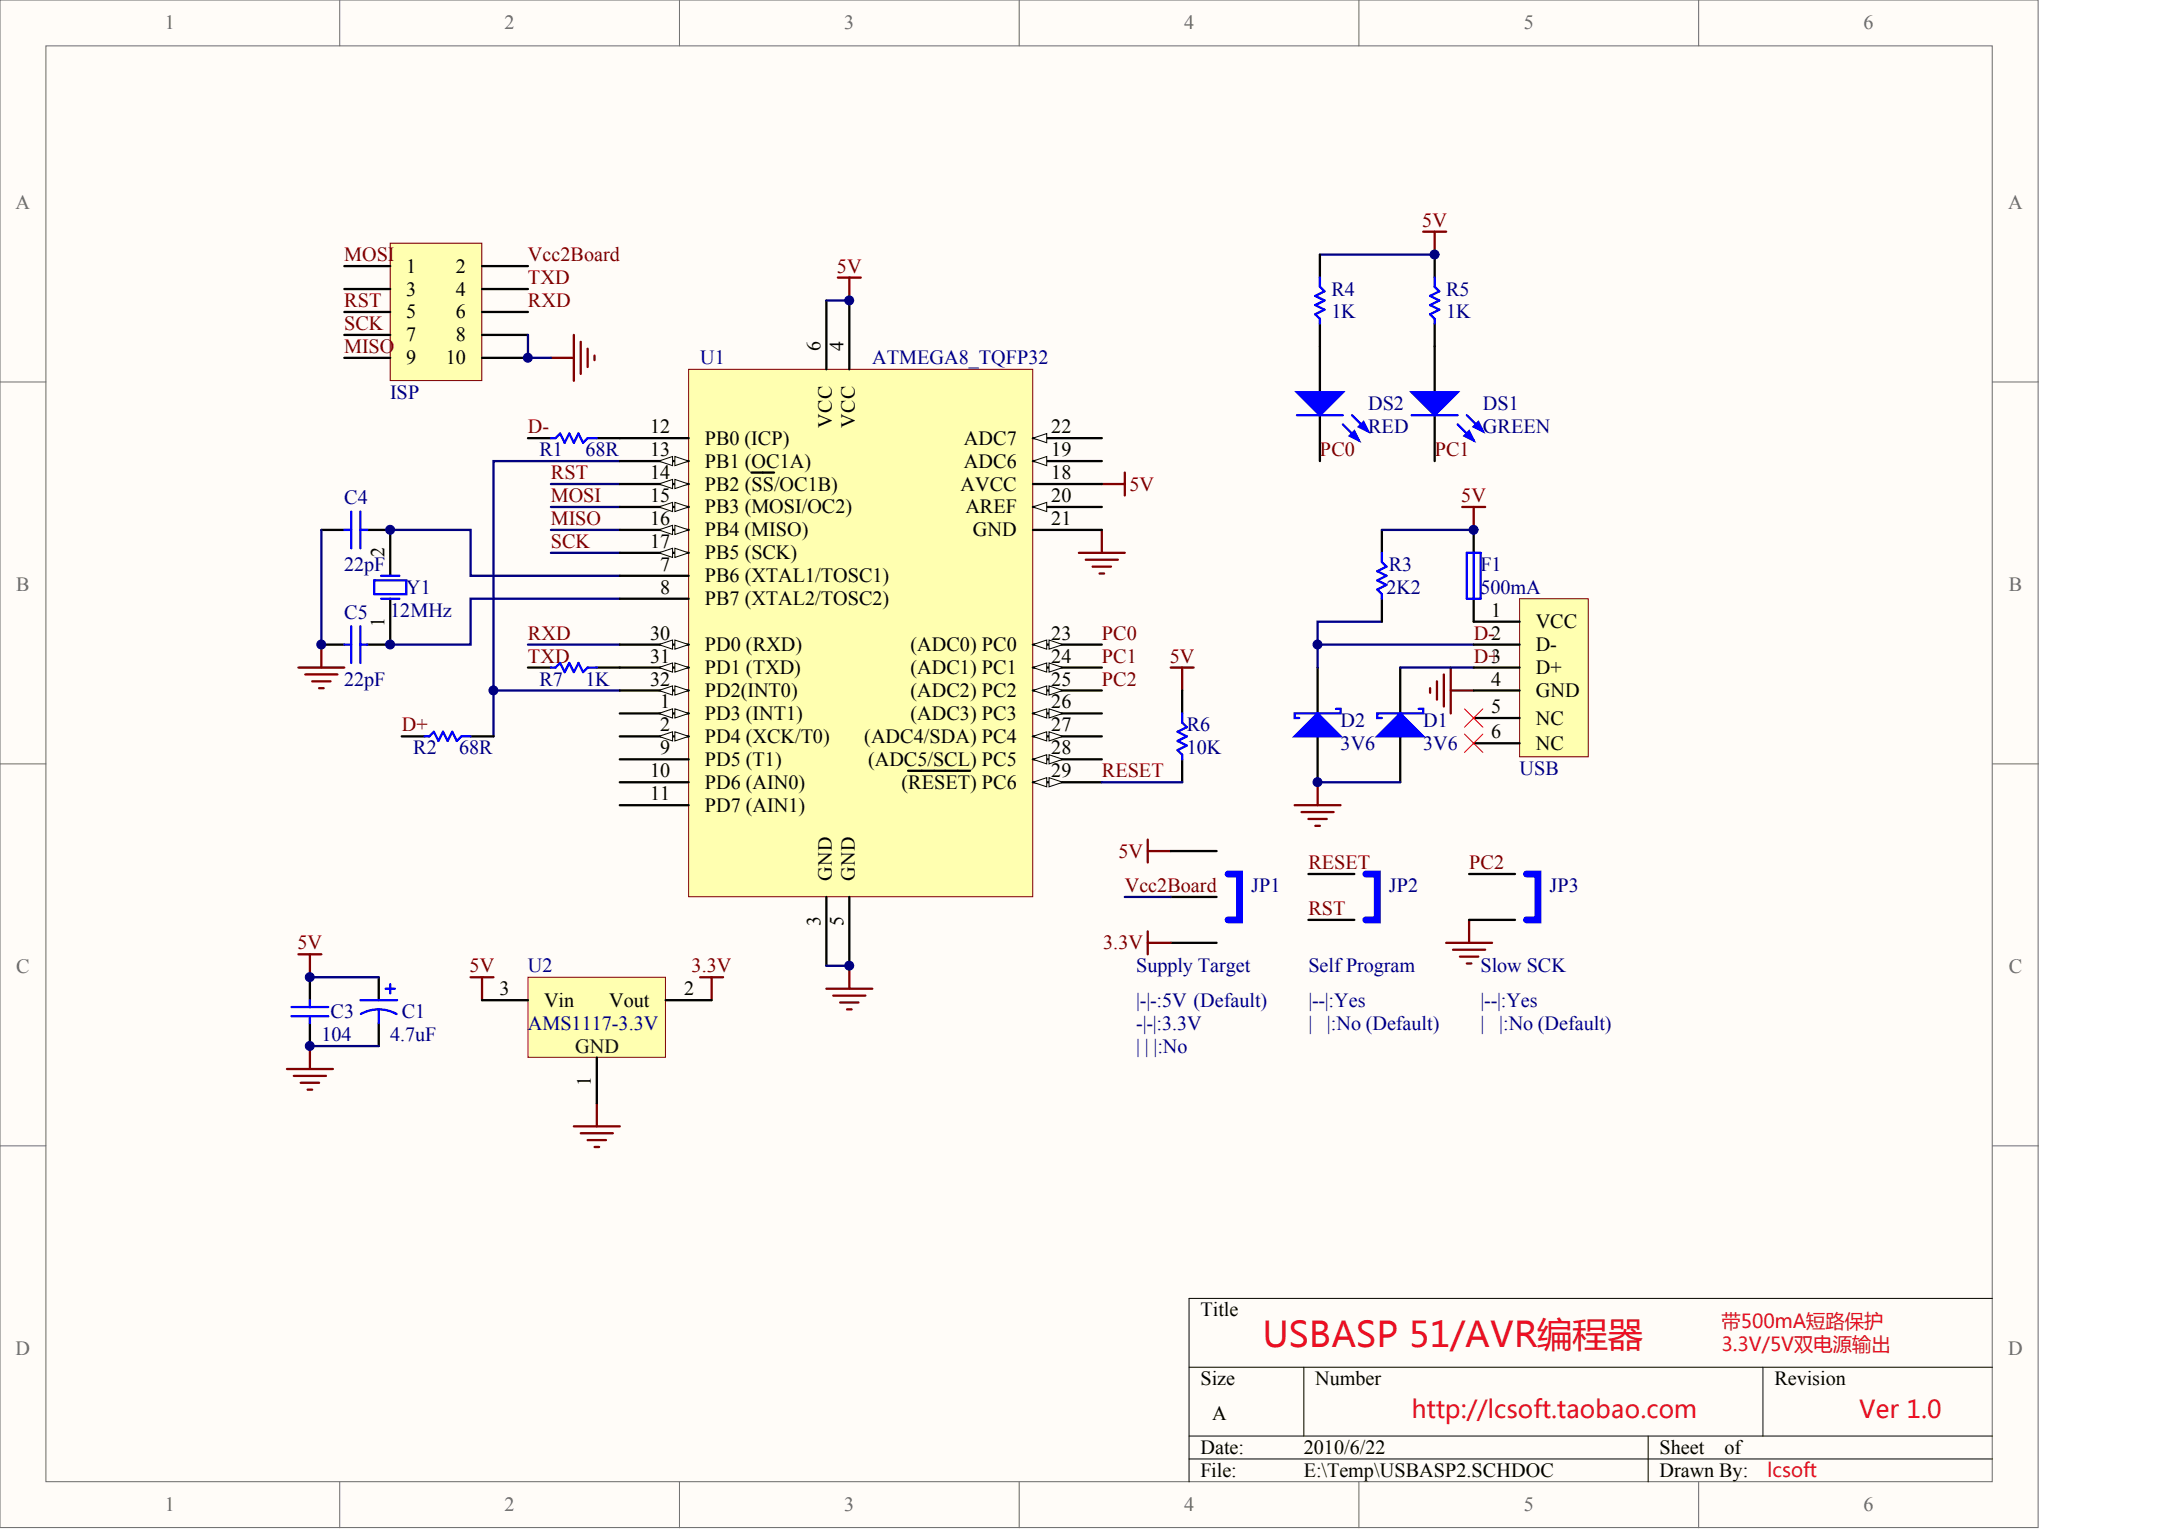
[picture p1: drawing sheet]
<svg xmlns="http://www.w3.org/2000/svg" width="840mm" height="594mm" viewBox="0 0 840 594" stroke-linecap="round" stroke-linejoin="round" font-family="sans-serif">
<g fill="#fffcf8" stroke="#696969" stroke-width=".39">
<path d="M0 0h790.8v592.8h-790.8z"/>
<path d="M17.8 17.8h755.2v557.1h-755.2z"/>
</g>
<g fill="none" stroke="#696969" stroke-width=".39">
<path d="M131.8 0v17.8M263.6 0v17.8M395.4 0v17.8M527.2 0v17.8M659.1 0v17.8M0 148.2h17.8M773.1 148.2h17.8M0 296.4h17.8M773.1 296.4h17.8M0 444.6h17.8M773.1 444.6h17.8M131.8 575v17.8"/>
<path d="M263.6 575v17.8M395.4 575v17.8M527.2 575v17.8M659.1 575v17.8"/>
</g>
<path d="M773.1 503.8h-311.8v71.2M461.3 530.5h311.8M505.9 530.5v26.7M684 530.5v26.7M461.3 557.2h311.8M639.5 557.2v17.8M461.3 566.1h311.8" fill="none" stroke="#000" stroke-width=".39"/>
<g fill="none" stroke="#800000" stroke-width=".89">
<path d="M325.1 107.7h8.9M329.5 107.7v8.9M427.5 187.8h8.9M436.4 183.4v8.9M418.6 214.5h17.8M421.3 217.2h12.4M423.9 219.9h7.2M427.5 205.6v8.9M426.6 222.5h1.8M329.5 374.8v8.9M320.6 383.7h17.8M323.3 386.3h12.5"/>
<path d="M326 389h7.1M328.6 391.7h1.8"/>
</g>
<path d="M151.4 94.4h35.5v53.3h-35.5z" fill="#ffffb0" stroke="#800000" stroke-width=".39"/>
<g fill="none" stroke="#000" stroke-width=".89">
<path d="M133.6 103.3h17.8M133.6 112.2h17.8M187 103.3h17.8M187 112.2h17.8M133.6 121.1h17.8M133.6 130h17.8M133.6 138.9h17.8M187 121.1h17.8M187 130h17.8M187 138.9h17.8M512.1 134.4v17.8M556.6 134.4v17.8"/>
<path d="M512.1 161.1v17.8M556.6 161.1v17.8M124.7 205.6h8.9M142.5 205.6h8.9v17.8M151.4 232.3v17.8h-8.9M124.7 250.1h8.9M511.2 259v17.8M543.3 259v17.8M511.2 285.7v17.8M543.3 285.7v17.8"/>
</g>
<g fill="#00f" stroke="#00f" stroke-width=".89">
<path d="M503.2 152.2h17.8l-8.9 8.9z"/>
<path d="M523.7 169.1l1.8-1.8 1.7 3.6z"/>
<path d="M527.2 165.6l1.8-1.8 1.8 3.5z"/>
<path d="M547.7 152.2h17.8l-8.9 8.9z"/>
<path d="M568.2 169.1l1.8-1.8 1.8 3.6z"/>
<path d="M571.8 165.6l1.8-1.8 1.7 3.5z"/>
<path d="M502.3 285.7l8.9-8.9 8.9 8.9z"/>
<path d="M534.4 285.7l8.9-8.9 8.9 8.9z"/>
</g>
<g fill="none" stroke="#00f" stroke-width=".89">
<path d="M503.2 161.1h17.8M521 164.7l6.2 6.2M524.6 161.1l6.2 6.2M547.7 161.1h17.8M565.5 164.7l6.3 6.2M569.1 161.1l6.2 6.2M136.3 198.5v14.2M139.8 198.5v14.2M133.6 205.6h2.7M139.8 205.6h2.7M145.2 225.2h12.4v5.3h-12.4zM147.8 223.4h7.2"/>
<path d="M147.8 232.3h7.2M133.6 250.1h2.7M136.3 243v14.3M139.8 243v14.3M139.8 250.1h2.7M518.3 275.1h1.8v1.7h-17.8v1.8h1.8M550.4 275.1h1.8v1.7h-17.8v1.8h1.8"/>
</g>
<g fill="none" stroke="#800000" stroke-width=".89">
<path d="M552.2 89.9h8.9M556.6 89.9v8.9M213.7 138.9h9M222.7 130v17.8M225.3 132.6v12.5M228 135.3v7.1M230.7 138v1.8M567.3 196.7h8.9M571.8 196.7v8.9M115.8 259h17.8M124.7 250.1v8.9M454.2 259h8.9"/>
<path d="M458.7 259v8.9M562.9 259v17.8M118.5 261.7h12.4M121.1 264.4h7.1M123.8 267h1.8M554.9 267v1.8M557.5 264.4v7.1M560.2 261.7v12.5M562.9 267.9h8.9M502.3 312.4h17.8M505 315.1h12.4M507.7 317.8h7.1"/>
<path d="M511.2 303.5v8.9M445.3 325.8v8.9M445.3 330.2h8.9M510.3 320.5h1.8M570 356.9v9M561.1 365.9h17.8M563.8 368.5h12.4M566.4 371.2h7.2M569.1 373.9h1.8"/>
</g>
<g fill="none" stroke="#000080" stroke-width=".89">
<path d="M512.1 98.8h44.5M240.5 178.9h-49v89h49M213.7 196.7h26.8M213.7 187.8h26.8M124.7 205.6v44.5M151.4 205.6h31.2v17.8h57.9M213.7 214.5h26.8M213.7 205.6h26.8M240.5 232.3h-57.9v17.8h-31.2M204.8 250.1h35.7M536.2 241.2h-25v8.9M543.3 259h28.5"/>
<path d="M571.8 250.1h-60.6v8.9M191.5 267.9v17.8M511.2 303.5h32.1"/>
</g>
<path d="M267.2 143.3h133.5v204.7h-133.5z" fill="#ffffb0" stroke="#800000" stroke-width=".39"/>
<path d="M400.8 303.5h26.7" fill="none" stroke="#000" stroke-width=".89"/>
<g fill="#fffcf8" stroke="#000" stroke-width=".39">
<path d="M400.8 303.5l5.3-1.7v3.5z"/>
<path d="M407 301.8l5.4 1.7-5.4 1.8z"/>
</g>
<path d="M240.5 250.1h26.7M352.3 299.1h24.1" fill="none" stroke="#000" stroke-width=".89"/>
<g fill="#fffcf8" stroke="#000" stroke-width=".39">
<path d="M261.8 248.3l5.4 1.8-5.4 1.8z"/>
<path d="M255.6 250.1l5.4-1.8v3.6z"/>
</g>
<path d="M240.5 259h26.7" fill="none" stroke="#000" stroke-width=".89"/>
<g fill="#fffcf8" stroke="#000" stroke-width=".39">
<path d="M261.8 257.3l5.4 1.7-5.4 1.8z"/>
<path d="M255.6 259l5.4-1.7v3.5z"/>
</g>
<path d="M240.5 267.9h26.7" fill="none" stroke="#000" stroke-width=".89"/>
<g fill="#fffcf8" stroke="#000" stroke-width=".39">
<path d="M261.8 266.2l5.4 1.7-5.4 1.8z"/>
<path d="M255.6 267.9l5.4-1.7v3.5z"/>
</g>
<path d="M240.5 276.8h26.7" fill="none" stroke="#000" stroke-width=".89"/>
<g fill="#fffcf8" stroke="#000" stroke-width=".39">
<path d="M261.8 275.1l5.4 1.7-5.4 1.8z"/>
<path d="M255.6 276.8l5.4-1.7v3.5z"/>
</g>
<path d="M240.5 285.7h26.7" fill="none" stroke="#000" stroke-width=".89"/>
<g fill="#fffcf8" stroke="#000" stroke-width=".39">
<path d="M261.8 284l5.4 1.7-5.4 1.8z"/>
<path d="M255.6 285.7l5.4-1.7v3.5z"/>
</g>
<path d="M320.6 116.6v26.7M240.5 170h26.7M240.5 178.9h26.7M240.5 223.4h26.7M240.5 232.3h26.7M240.5 294.6h26.7M240.5 303.5h26.7M240.5 312.4h26.7M320.6 348v26.8" fill="none" stroke="#000" stroke-width=".89"/>
<g fill="#fffcf8" stroke="#000" stroke-width=".39">
<path d="M261.8 177.1l5.4 1.8-5.4 1.8z"/>
<path d="M255.6 178.9l5.4-1.8v3.6z"/>
</g>
<path d="M240.5 187.8h26.7" fill="none" stroke="#000" stroke-width=".89"/>
<g fill="#fffcf8" stroke="#000" stroke-width=".39">
<path d="M261.8 186l5.4 1.8-5.4 1.8z"/>
<path d="M255.6 187.8l5.4-1.8v3.6z"/>
</g>
<path d="M240.5 196.7h26.7M291.6 183.4h8.7" fill="none" stroke="#000" stroke-width=".89"/>
<g fill="#fffcf8" stroke="#000" stroke-width=".39">
<path d="M261.8 194.9l5.4 1.8-5.4 1.8z"/>
<path d="M255.6 196.7l5.4-1.8v3.6z"/>
</g>
<path d="M240.5 205.6h26.7" fill="none" stroke="#000" stroke-width=".89"/>
<g fill="#fffcf8" stroke="#000" stroke-width=".39">
<path d="M261.8 203.8l5.4 1.8-5.4 1.8z"/>
<path d="M255.6 205.6l5.4-1.8v3.6z"/>
</g>
<path d="M240.5 214.5h26.7" fill="none" stroke="#000" stroke-width=".89"/>
<g fill="#fffcf8" stroke="#000" stroke-width=".39">
<path d="M261.8 212.7l5.4 1.8-5.4 1.8z"/>
<path d="M255.6 214.5l5.4-1.8v3.6z"/>
</g>
<path d="M400.8 187.8h26.7M400.8 196.7h26.7" fill="none" stroke="#000" stroke-width=".89"/>
<path d="M400.8 196.7l5.3-1.8v3.6z" fill="#fffcf8" stroke="#000" stroke-width=".39"/>
<path d="M400.8 205.6h26.7M400.8 250.1h26.7" fill="none" stroke="#000" stroke-width=".89"/>
<g fill="#fffcf8" stroke="#000" stroke-width=".39">
<path d="M400.8 250.1l5.3-1.8v3.6z"/>
<path d="M407 248.3l5.4 1.8-5.4 1.8z"/>
</g>
<path d="M400.8 259h26.7" fill="none" stroke="#000" stroke-width=".89"/>
<g fill="#fffcf8" stroke="#000" stroke-width=".39">
<path d="M400.8 259l5.3-1.7v3.5z"/>
<path d="M407 257.3l5.4 1.7-5.4 1.8z"/>
</g>
<path d="M400.8 267.9h26.7" fill="none" stroke="#000" stroke-width=".89"/>
<g fill="#fffcf8" stroke="#000" stroke-width=".39">
<path d="M400.8 267.9l5.3-1.7v3.5z"/>
<path d="M407 266.2l5.4 1.7-5.4 1.8z"/>
</g>
<path d="M400.8 276.8h26.7" fill="none" stroke="#000" stroke-width=".89"/>
<g fill="#fffcf8" stroke="#000" stroke-width=".39">
<path d="M400.8 276.8l5.3-1.7v3.5z"/>
<path d="M407 275.1l5.4 1.7-5.4 1.8z"/>
</g>
<path d="M400.8 285.7h26.7" fill="none" stroke="#000" stroke-width=".89"/>
<g fill="#fffcf8" stroke="#000" stroke-width=".39">
<path d="M400.8 285.7l5.3-1.7v3.5z"/>
<path d="M407 284l5.4 1.7-5.4 1.8z"/>
</g>
<path d="M400.8 294.6h26.7" fill="none" stroke="#000" stroke-width=".89"/>
<g fill="#fffcf8" stroke="#000" stroke-width=".39">
<path d="M400.8 294.6l5.3-1.7v3.5z"/>
<path d="M407 292.9l5.4 1.7-5.4 1.8z"/>
</g>
<path d="M400.8 178.9h26.7" fill="none" stroke="#000" stroke-width=".89"/>
<path d="M400.8 178.9l5.3-1.8v3.6z" fill="#fffcf8" stroke="#000" stroke-width=".39"/>
<path d="M400.8 170h26.7" fill="none" stroke="#000" stroke-width=".89"/>
<path d="M400.8 170l5.3-1.8v3.6z" fill="#fffcf8" stroke="#000" stroke-width=".39"/>
<g fill="none" stroke="#000" stroke-width=".89">
<path d="M512.1 98.8v8.9M556.6 98.8v8.9M329.5 116.6v26.7M512.1 125.5v8.9M556.6 125.5v8.9M204.8 170h8.9M231.6 170h8.9M536.2 205.6v8.9M571.8 205.6v8.9M536.2 232.3v8.9M571.8 232.3v8.9M204.8 259h8.9"/>
<path d="M231.6 259h8.9M458.7 267.9v8.9M155.9 285.7h8.9M182.6 285.7h8.9M458.7 294.6v8.9M454.2 330.2h17.8M507.7 339.1h17.8M570 339.1h17.8M329.5 348v26.8M454.2 348h17.8M507.7 356.9h17.8M570 356.9h17.8"/>
<path d="M120.2 379.2v8.9M147 379.2v8.9M454.2 365.9h17.8M120.2 397v8.9M147 397v8.9"/>
</g>
<path d="M320.6 116.6h8.9M204.8 130v8.9h8.9M536.2 205.6h35.6M427.5 303.5h31.2M436.4 348h17.8M120.2 379.2h26.8M320.6 374.8h8.9M120.2 405.9h26.8" fill="none" stroke="#000080" stroke-width=".89"/>
<g fill="none" stroke="#800000" stroke-width=".89">
<path d="M115.8 370.3h8.9M120.2 370.3v8.9M182.6 379.2h8.9M187 379.2v8.9M271.6 379.2h8.9M276.1 379.2v8.9M445.3 361.4v8.9M445.3 365.9h8.9M111.3 414.8h17.8M114 417.5h12.5M120.2 405.9v8.9M116.7 420.1h7.1"/>
<path d="M119.3 422.8h1.8M222.7 437.1h17.8M225.3 439.7h12.5M231.6 428.2v8.9M228 442.4h7.1M230.7 445.1h1.8"/>
</g>
<g fill="none" stroke="#00f" stroke-width=".89">
<path d="M512.1 107.7v3.6l1.8 1.7-3.6 1.8 3.6 1.8-3.6 1.8 3.6 1.8-3.6 1.7 1.8 1.8v1.8M556.6 107.7v3.6l1.8 1.7-3.5 1.8 3.5 1.8-3.5 1.8 3.5 1.8-3.5 1.7 1.7 1.8v1.8M213.7 170h1.8l1.8-1.8 1.8 3.6 1.8-3.6 1.8 3.6 1.7-3.6 1.8 3.6 1.8-1.8h3.6M536.2 214.5v3.6l1.7 1.8-3.5 1.7 3.5 1.8-3.5 1.8 3.5 1.8-3.5 1.8 1.8 1.7v1.8M569.1 214.5h5.3v17.8h-5.3zM571.8 214.5v17.8M213.7 259h1.8l1.8-1.7 1.8 3.5 1.8-3.5 1.8 3.5 1.7-3.5 1.8 3.5 1.8-1.8h3.6M458.7 276.8v3.6l1.8 1.8-3.6 1.8 3.6 1.7-3.6 1.8 3.6 1.8-3.6 1.8 1.8 1.8v1.7M164.8 285.7h1.7l1.8-1.7 1.8 3.5 1.8-3.5 1.8 3.5 1.8-3.5 1.7 3.5 1.8-1.8h3.6M113.1 390.8h14.3M113.1 394.3h14.3M120.2 388.1v2.7"/>
<path d="M120.2 394.3v2.7M139.8 388.1h14.3M147 391.7a14.2 14.2 0 0 1 6.9 1.8M147 391.7a14.2 14.2 0 0 0-7 1.8M147 391.7v5.3M149.6 383.7h3.6M151.4 381.9v3.5"/>
</g>
<path d="M476.5 339.1h4.4v17.8h-4.4M529.9 339.1h4.5v17.8h-4.5M592.3 339.1h4.4v17.8h-4.4" fill="none" stroke="#00f" stroke-width="2.7"/>
<path d="M204.8 379.2h53.4v31.1h-53.4z" fill="#ffffb0" stroke="#800000" stroke-width=".39"/>
<path d="M187 388.1h17.8M258.3 388.1h17.8M231.6 410.4v17.8" fill="none" stroke="#000" stroke-width=".89"/>
<path d="M589.6 232.3h26.6v61.4h-26.6z" fill="#ffffb0" stroke="#800000" stroke-width=".39"/>
<path d="M571.8 241.2h17.8M571.8 250.1h17.8M571.8 259h17.8M571.8 267.9h17.8M571.8 278.6h17.8M571.8 288.4h17.8" fill="none" stroke="#000" stroke-width=".89"/>
<path d="M568.2 275.1l7.1 7.1M575.3 275.1l-7.1 7.1M568.2 284.8l7.1 7.2M575.3 284.8l-7.1 7.2" fill="none" stroke="#f00" stroke-width=".39"/>
<g fill="#000080" stroke="#000080" stroke-width=".39">
<circle cx="120.2" cy="405.9" r="1.74"/>
<circle cx="120.2" cy="379.2" r="1.74"/>
<circle cx="124.6" cy="250.1" r="1.74"/>
<circle cx="151.4" cy="250.1" r="1.74"/>
<circle cx="151.4" cy="205.6" r="1.74"/>
<circle cx="191.4" cy="267.9" r="1.74"/>
<circle cx="204.8" cy="138.8" r="1.74"/>
<circle cx="329.5" cy="374.7" r="1.74"/>
<circle cx="329.5" cy="116.6" r="1.74"/>
<circle cx="511.2" cy="303.5" r="1.74"/>
<circle cx="511.2" cy="250.1" r="1.74"/>
<circle cx="556.6" cy="98.8" r="1.74"/>
<circle cx="571.7" cy="205.6" r="1.74"/>
</g>
<text font-size="13.7" fill="#ee0e22" x="489.8" y="522.8">USBASP 51/AVR编程器</text>
<g font-size="9.5" fill="#ee0e22">
<text x="547.7" y="550.4">http://lcsoft.taobao.com</text>
<text x="721.4" y="550.4">Ver 1.0</text>
</g>
<g font-size="7.8" fill="#696969">
<text x="63.9" y="11.4">1</text>
<text x="195.8" y="11.4">2</text>
<text x="327.6" y="11.4">3</text>
<text x="459.4" y="11.4">4</text>
<text x="591.2" y="11.4">5</text>
<text x="723" y="11.4">6</text>
<text x="6.1" y="81">A</text>
<text x="779.1" y="81">A</text>
<text x="6.3" y="229.2">B</text>
<text x="779.4" y="229.2">B</text>
<text x="6.3" y="377.5">C</text>
<text x="779.4" y="377.5">C</text>
<text x="6.1" y="525.7">D</text>
<text x="779.1" y="525.7">D</text>
<text x="63.9" y="586.5">1</text>
<text x="195.8" y="586.5">2</text>
<text x="327.6" y="586.5">3</text>
<text x="459.4" y="586.5">4</text>
<text x="591.2" y="586.5">5</text>
<text x="723" y="586.5">6</text>
</g>
<g font-size="7.8" fill="#800000">
<text x="551.8" y="88">5V</text>
<text x="133.6" y="101.3">MOSI</text>
<text x="204.8" y="101.3">Vcc2Board</text>
<text x="324.7" y="105.8">5V</text>
<text x="204.8" y="110.2">TXD</text>
<text x="133.6" y="119.1">RST</text>
<text x="204.8" y="119.1">RXD</text>
<text x="133.6" y="128">SCK</text>
<text x="133.6" y="136.9">MISO</text>
<text x="204.8" y="168.1">D-</text>
<text x="512.1" y="177">PC0</text>
<text x="556.6" y="177">PC1</text>
<text x="213.7" y="185.9">RST</text>
<text x="438.2" y="190.3">5V</text>
<text x="213.7" y="194.8">MOSI</text>
<text x="567" y="194.8">5V</text>
<text x="213.7" y="203.7">MISO</text>
<text x="213.7" y="212.6">SCK</text>
<text x="204.8" y="248.2">RXD</text>
<text x="427.5" y="248.2">PC0</text>
<text x="571.8" y="248.2">D-2</text>
<text x="204.8" y="257.1">TXD</text>
<text x="427.5" y="257.1">PC1</text>
<text x="453.9" y="257.1">5V</text>
<text x="571.8" y="257.1">D+3</text>
<text x="427.5" y="266">PC2</text>
<text x="155.9" y="283.8">D+</text>
<text x="427.5" y="301.6">RESET</text>
<text x="433.9" y="332.8">5V</text>
<text x="507.7" y="337.2">RESET</text>
<text x="570" y="337.2">PC2</text>
<text x="436.4" y="346.1">Vcc2Board</text>
<text x="507.7" y="355">RST</text>
<text x="115.4" y="368.4">5V</text>
<text x="428" y="368.4">3.3V</text>
<text x="182.2" y="377.3">5V</text>
<text x="268.3" y="377.3">3.3V</text>
</g>
<g font-size="7.8">
<text x="157.6" y="105.8">1</text>
<text x="176.9" y="105.8">2</text>
<text x="157.6" y="114.7">3</text>
<text x="176.9" y="114.7">4</text>
<text x="157.6" y="123.6">5</text>
<text x="176.9" y="123.6">6</text>
<text x="157.6" y="132.5">7</text>
<text x="176.9" y="132.5">8</text>
<text x="157.6" y="141.4">9</text>
<text x="173" y="141.4">10</text>
<text x="252.2" y="168.1">12</text>
<text x="273.4" y="172.5">PB0 (ICP)</text>
<text x="374" y="172.5">ADC7</text>
<text x="407.9" y="168.1">22</text>
<text x="252.2" y="177">13</text>
<text x="407.9" y="177">19</text>
<text x="252.2" y="185.9">14</text>
<text x="273.4" y="181.4">PB1 (OC1A)</text>
<text x="374" y="181.4">ADC6</text>
<text x="407.9" y="185.9">18</text>
<text x="273.4" y="190.3">PB2 (SS/OC1B)</text>
<text x="372.6" y="190.3">AVCC</text>
<text x="252.2" y="194.8">15</text>
<text x="407.9" y="194.8">20</text>
<text x="252.2" y="203.7">16</text>
<text x="273.4" y="199.2">PB3 (MOSI/OC2)</text>
<text x="374.6" y="199.2">AREF</text>
<text x="407.9" y="203.7">21</text>
<text x="273.4" y="208.2">PB4 (MISO)</text>
<text x="377.4" y="208.2">GND</text>
<text x="252.2" y="212.6">17</text>
<text x="256.1" y="221.5">7</text>
<text x="273.4" y="217.1">PB5 (SCK)</text>
<text x="273.4" y="226">PB6 (XTAL1/TOSC1)</text>
<text x="256.1" y="230.4">8</text>
<text x="273.4" y="234.9">PB7 (XTAL2/TOSC2)</text>
<text x="578.5" y="239.3">1</text>
<text x="595.8" y="243.8">VCC</text>
<text x="252.2" y="248.2">30</text>
<text x="407.9" y="248.2">23</text>
<text x="252.2" y="257.1">31</text>
<text x="273.4" y="252.7">PD0 (RXD)</text>
<text x="353.2" y="252.7">(ADC0) PC0</text>
<text x="407.9" y="257.1">24</text>
<text x="595.8" y="252.7">D-</text>
<text x="273.4" y="261.6">PD1 (TXD)</text>
<text x="353.2" y="261.6">(ADC1) PC1</text>
<text x="595.8" y="261.6">D+</text>
<text x="252.2" y="266">32</text>
<text x="407.9" y="266">25</text>
<text x="578.5" y="266">4</text>
<text x="256.1" y="274.9">1</text>
<text x="273.4" y="270.5">PD2(INT0)</text>
<text x="353.2" y="270.5">(ADC2) PC2</text>
<text x="407.9" y="274.9">26</text>
<text x="595.8" y="270.5">GND</text>
<text x="273.4" y="279.4">PD3 (INT1)</text>
<text x="353.2" y="279.4">(ADC3) PC3</text>
<text x="578.5" y="276.7">5</text>
<text x="595.8" y="281.1">NC</text>
<text x="256.1" y="283.8">2</text>
<text x="407.9" y="283.8">27</text>
<text x="578.5" y="286.5">6</text>
<text x="256.1" y="292.7">9</text>
<text x="273.4" y="288.3">PD4 (XCK/T0)</text>
<text x="335.3" y="288.3">(ADC4/SDA) PC4</text>
<text x="407.9" y="292.7">28</text>
<text x="595.8" y="290.9">NC</text>
<text x="273.4" y="297.2">PD5 (T1)</text>
<text x="336.8" y="297.2">(ADC5/SCL) PC5</text>
<text x="252.2" y="301.6">10</text>
<text x="407.9" y="301.6">29</text>
<text x="252.2" y="310.5">11</text>
<text x="273.4" y="306.1">PD6 (AIN0)</text>
<text x="349.7" y="306.1">(RESET) PC6</text>
<text x="273.4" y="315">PD7 (AIN1)</text>
<text x="193.8" y="386.2">3</text>
<text x="265.4" y="386.2">2</text>
<text x="211.1" y="390.6">Vin</text>
<text x="236.4" y="390.6">Vout</text>
<text x="465.8" y="510.8">Title</text>
<text x="465.8" y="537.5">Size</text>
<text x="510.3" y="537.5">Number</text>
<text x="688.4" y="537.5">Revision</text>
<text x="470.2" y="550.9">A</text>
<text x="465.8" y="564.2">Date:</text>
<text x="505.9" y="564.2">2010/6/22</text>
<text x="643.9" y="564.2">Sheet</text>
<text x="669.1" y="564.2">of</text>
<text x="465.8" y="573.1">File:</text>
<text x="505.9" y="573.1">E:\Temp\USBASP2.SCHDOC</text>
<text x="643.9" y="573.1">Drawn By:</text>
</g>
<g font-size="7.8" fill="#000080">
<text x="516.6" y="114.7">R4</text>
<text x="561.1" y="114.7">R5</text>
<text x="516.6" y="123.6">1K</text>
<text x="561.1" y="123.6">1K</text>
<text x="271.6" y="141.4">U1</text>
<text x="338.4" y="141.4">ATMEGA8_TQFP32</text>
<text x="151.4" y="154.7">ISP</text>
<text x="530.8" y="159.2">DS2</text>
<text x="575.3" y="159.2">DS1</text>
<text x="530.8" y="168.1">RED</text>
<text x="575.3" y="168.1">GREEN</text>
<text x="209.3" y="177">R1</text>
<text x="227.1" y="177">68R</text>
<text x="133.6" y="195.7">C4</text>
<text x="133.6" y="221.5">22pF</text>
<text x="538.8" y="221.5">R3</text>
<text x="574.4" y="221.5">F1</text>
<text x="157.6" y="230.4">Y1</text>
<text x="537.9" y="230.4">2K2</text>
<text x="574.4" y="230.4">500mA</text>
<text x="151.4" y="239.3">12MHz</text>
<text x="133.6" y="240.2">C5</text>
<text x="133.6" y="266">22pF</text>
<text x="209.3" y="266">R7</text>
<text x="227.1" y="266">1K</text>
<text x="460.5" y="283.8">R6</text>
<text x="520.1" y="282">D2</text>
<text x="552.2" y="282">D1</text>
<text x="160.3" y="292.7">R2</text>
<text x="178.1" y="292.7">68R</text>
<text x="460.5" y="292.7">10K</text>
<text x="520.1" y="290.9">3V6</text>
<text x="552.2" y="290.9">3V6</text>
<text x="589.6" y="300.7">USB</text>
<text x="485.4" y="346.1">JP1</text>
<text x="538.8" y="346.1">JP2</text>
<text x="601.2" y="346.1">JP3</text>
<text x="204.8" y="377.3">U2</text>
<text x="440.9" y="377.3">Supply Target</text>
<text x="507.7" y="377.3">Self Program</text>
<text x="574.4" y="377.3">Slow SCK</text>
<text x="128.2" y="395.1">C3</text>
<text x="155.9" y="395.1">C1</text>
<text x="440.9" y="390.6">|-|-:5V (Default)</text>
<text x="507.7" y="390.6">|--|:Yes</text>
<text x="574.4" y="390.6">|--|:Yes</text>
<text x="204.8" y="399.5">AMS1117-3.3V</text>
<text x="440.9" y="399.5">-|-|:3.3V</text>
<text x="507.7" y="399.5">|</text>
<text x="514.8" y="399.5">|:No (Default)</text>
<text x="574.4" y="399.5">|</text>
<text x="581.6" y="399.5">|:No (Default)</text>
<text x="124.7" y="404">104</text>
<text x="151.4" y="404">4.7uF</text>
<text x="440.9" y="408.4">| | |:No</text>
</g>
<text font-size="7.8" fill="#110f0a" x="223.1" y="408.4">GND</text>
<g font-size="7.7">
<text x="318.3" y="136.2" transform="rotate(-90 318.3 136.2)">6</text>
<text x="327.3" y="136.2" transform="rotate(-90 327.3 136.2)">4</text>
<text x="322.8" y="166" transform="rotate(-90 322.8 166)">VCC</text>
<text x="331.7" y="166" transform="rotate(-90 331.7 166)">VCC</text>
<text x="149.1" y="216.3" transform="rotate(-90 149.1 216.3)">2</text>
<text x="149.1" y="243.5" transform="rotate(-90 149.1 243.5)">1</text>
<text x="322.8" y="341.8" transform="rotate(-90 322.8 341.8)">GND</text>
<text x="331.7" y="341.8" transform="rotate(-90 331.7 341.8)">GND</text>
<text x="318.3" y="359.2" transform="rotate(-90 318.3 359.2)">3</text>
<text x="327.3" y="359.2" transform="rotate(-90 327.3 359.2)">5</text>
<text x="229.3" y="421.5" transform="rotate(-90 229.3 421.5)">1</text>
</g>
<g font-size="7.5" fill="#ee0e22">
<text x="668" y="515.3">带500mA短路保护</text>
<text x="668" y="524.2">3.3V/5V双电源输出</text>
<text x="685.8" y="573.2">lcsoft</text>
</g>
</svg>
